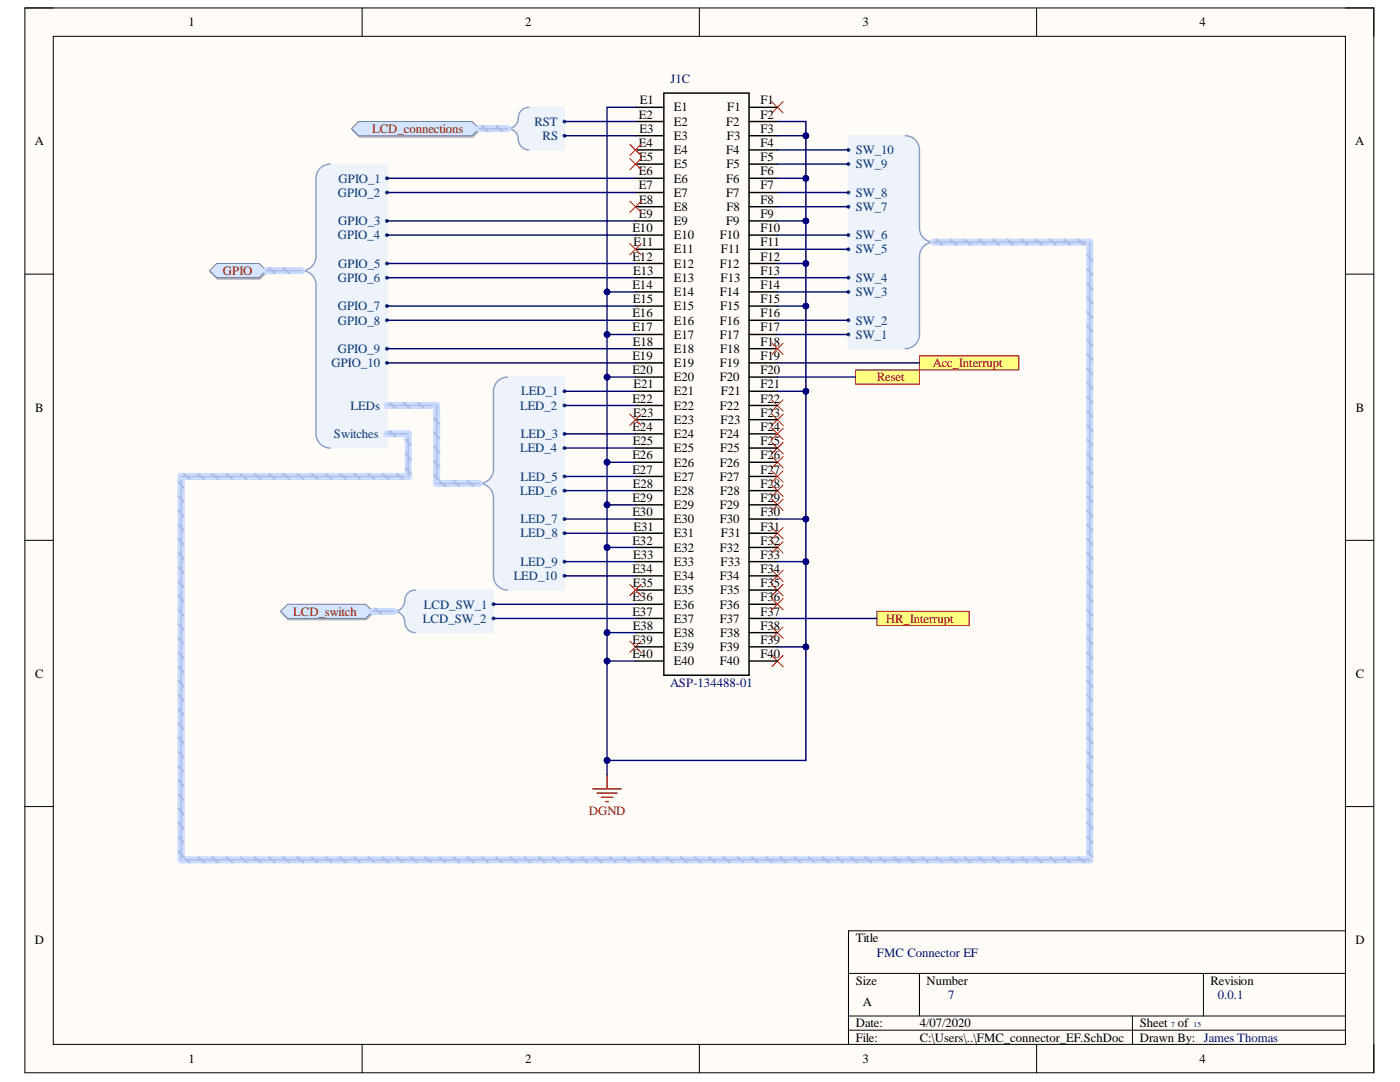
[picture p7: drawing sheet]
<svg xmlns="http://www.w3.org/2000/svg" width="279mm" height="216mm" viewBox="0 0 279 216" stroke-linecap="round" stroke-linejoin="round" font-family="sans-serif">
<path d="M5 1.6h269.2v212.5h-269.2z" fill-rule="evenodd" fill="#fffcf8"/>
<path d="M5 1.6h269.2v212.5h-269.2z" fill="none" stroke="#000" stroke-width=".2"/>
<path d="M10.6 7.3h257.9v201.1h-257.9z" fill-rule="evenodd" fill="#fffcf8"/>
<g fill="none" stroke="#000" stroke-width=".2">
<path d="M5 1.6h5.6M10.6 7.3h257.9v201.1h-257.9zM72.3 1.6v5.7M139.6 1.6v5.7M206.9 1.6v5.7M268.5 1.6h5.7v5.7M5 54.7h5.6M268.5 54.7h5.7M5 107.8h5.6M268.5 107.8h5.7M5 160.9h5.6M268.5 160.9h5.7"/>
<path d="M169.3 194.2h99.2M183.5 194.2v8.5M240.2 194.2v8.5M268.5 185.7h-99.2v22.7M72.3 208.4v5.7M139.6 208.4v5.7M169.3 202.7h99.2M169.3 205.6h99.2M206.9 208.4v5.7M226 202.7v5.7M274.2 208.4v5.7"/>
</g>
<path d="M118.3 157.4h5.7M119.2 158.2h3.9M120 159.1h2.3M120.9 159.9h.5M121.1 154.6v2.8" fill="none" stroke="#800000" stroke-width=".29"/>
<path d="M104.5 21.7l1.1-.3h7v8.5h-7a2.2 2.2 0 0 1-2.2-2.6l-.5-.9-1.1-.7 1.1-.7 .5-.9 .3-1.6z" fill-rule="evenodd" fill="#edf2fb"/>
<path d="M104.5 21.7l1.1-.3h7v8.5h-7a2.2 2.2 0 0 1-2.2-2.6l-.5-.9-1.1-.7 1.1-.7 .5-.9 .3-1.6z" fill="none" stroke="#edf2fb" stroke-width=".2"/>
<path d="M105.6 21.4a2.13 2.13 0 0 0-2.2 2.1 2.13 2.13 0 0 1-2.1 2.2 2.13 2.13 0 0 1 2.1 2.1 2.13 2.13 0 0 0 2.2 2.1" fill="none" stroke="#8f9ec9" stroke-width=".29"/>
<circle cx="112.7" cy="24.3" r=".28" fill="#003a70"/>
<circle cx="112.7" cy="24.3" r=".28" fill="none" stroke="#003a70" stroke-width=".2"/>
<circle cx="112.6" cy="27.1" r=".28" fill="#003a70"/>
<circle cx="112.6" cy="27.1" r=".28" fill="none" stroke="#003a70" stroke-width=".2"/>
<path d="M70.3 26l1.4-1.5h22.7l1.4 1.5-1.4 1.4h-22.7z" fill-rule="evenodd" fill="#bac0ca"/>
<path d="M70.3 26l1.4-1.5h22.7l1.4 1.5-1.4 1.4h-22.7z" fill="none" stroke="#a6acb6" stroke-width=".2"/>
<path d="M70.1 25.7l1.5-1.5h22.6l1.4 1.5-1.4 1.4h-22.6z" fill-rule="evenodd" fill="#d5e4ff"/>
<path d="M70.1 25.7l1.5-1.5h22.6l1.4 1.5-1.4 1.4h-22.6z" fill="none" stroke="#71809b" stroke-width=".2"/>
<path d="M63.4 34.2l1.1-1.1 1.4-.4h11.3v56.7h-11.3l-1.4-.3-1.1-1.1-.3-1.4v-30.5l-.7-1.2-1.5-.9 1.5-.9 .7-1.2v-16.3z" fill-rule="evenodd" fill="#edf2fb"/>
<path d="M63.4 34.2l1.1-1.1 1.4-.4h11.3v56.7h-11.3l-1.4-.3-1.1-1.1-.3-1.4v-30.5l-.7-1.2-1.5-.9 1.5-.9 .7-1.2v-16.3z" fill="none" stroke="#edf2fb" stroke-width=".2"/>
<path d="M65.9 32.7a2.83 2.83 0 0 0-2.8 2.9v15.6a2.83 2.83 0 0 1-2.9 2.8 2.83 2.83 0 0 1 2.9 2.8v29.8a2.83 2.83 0 0 0 2.8 2.8" fill="none" stroke="#8f9ec9" stroke-width=".29"/>
<circle cx="77.2" cy="35.6" r=".28" fill="#003a70"/>
<circle cx="77.2" cy="35.6" r=".28" fill="none" stroke="#003a70" stroke-width=".2"/>
<circle cx="77.2" cy="38.4" r=".28" fill="#003a70"/>
<circle cx="77.2" cy="38.4" r=".28" fill="none" stroke="#003a70" stroke-width=".2"/>
<circle cx="77.2" cy="44.1" r=".28" fill="#003a70"/>
<circle cx="77.2" cy="44.1" r=".28" fill="none" stroke="#003a70" stroke-width=".2"/>
<circle cx="77.2" cy="46.9" r=".28" fill="#003a70"/>
<circle cx="77.2" cy="46.9" r=".28" fill="none" stroke="#003a70" stroke-width=".2"/>
<circle cx="77.2" cy="52.6" r=".28" fill="#003a70"/>
<circle cx="77.2" cy="52.6" r=".28" fill="none" stroke="#003a70" stroke-width=".2"/>
<circle cx="77.2" cy="55.4" r=".28" fill="#003a70"/>
<circle cx="77.2" cy="55.4" r=".28" fill="none" stroke="#003a70" stroke-width=".2"/>
<circle cx="77.2" cy="61.1" r=".28" fill="#003a70"/>
<circle cx="77.2" cy="61.1" r=".28" fill="none" stroke="#003a70" stroke-width=".2"/>
<circle cx="77.2" cy="63.9" r=".28" fill="#003a70"/>
<circle cx="77.2" cy="63.9" r=".28" fill="none" stroke="#003a70" stroke-width=".2"/>
<circle cx="77.2" cy="69.6" r=".28" fill="#003a70"/>
<circle cx="77.2" cy="69.6" r=".28" fill="none" stroke="#003a70" stroke-width=".2"/>
<circle cx="77.2" cy="72.4" r=".28" fill="#003a70"/>
<circle cx="77.2" cy="72.4" r=".28" fill="none" stroke="#003a70" stroke-width=".2"/>
<circle cx="77.2" cy="80.9" r=".28" fill="#003a70"/>
<circle cx="77.2" cy="80.9" r=".28" fill="none" stroke="#003a70" stroke-width=".2"/>
<circle cx="77.2" cy="86.6" r=".28" fill="#003a70"/>
<circle cx="77.2" cy="86.6" r=".28" fill="none" stroke="#003a70" stroke-width=".2"/>
<path d="M41.9 54.3l1.5-1.4h8.5l1.4 1.4-1.4 1.4h-8.5z" fill-rule="evenodd" fill="#bac0ca"/>
<path d="M41.9 54.3l1.5-1.4h8.5l1.4 1.4-1.4 1.4h-8.5z" fill="none" stroke="#a6acb6" stroke-width=".2"/>
<path d="M41.8 54l1.4-1.4h8.5l1.4 1.4-1.4 1.4h-8.5z" fill-rule="evenodd" fill="#d5e4ff"/>
<path d="M41.8 54l1.4-1.4h8.5l1.4 1.4-1.4 1.4h-8.5z" fill="none" stroke="#71809b" stroke-width=".2"/>
<path d="M98.8 76.7l1.1-1.1 1.4-.4h11.3v42.5h-11.3l-1.4-.3-1.1-1.1-.3-1.4v-16.3l-.7-1.2-1.4-.9 1.4-1 .7-1.1v-16.3z" fill-rule="evenodd" fill="#edf2fb"/>
<path d="M98.8 76.7l1.1-1.1 1.4-.4h11.3v42.5h-11.3l-1.4-.3-1.1-1.1-.3-1.4v-16.3l-.7-1.2-1.4-.9 1.4-1 .7-1.1v-16.3z" fill="none" stroke="#edf2fb" stroke-width=".2"/>
<path d="M101.3 75.2a2.83 2.83 0 0 0-2.8 2.9v15.6a2.83 2.83 0 0 1-2.9 2.8 2.83 2.83 0 0 1 2.9 2.8v15.6a2.83 2.83 0 0 0 2.8 2.8" fill="none" stroke="#8f9ec9" stroke-width=".29"/>
<circle cx="112.6" cy="78.1" r=".28" fill="#003a70"/>
<circle cx="112.6" cy="78.1" r=".28" fill="none" stroke="#003a70" stroke-width=".2"/>
<circle cx="112.6" cy="80.9" r=".28" fill="#003a70"/>
<circle cx="112.6" cy="80.9" r=".28" fill="none" stroke="#003a70" stroke-width=".2"/>
<circle cx="112.6" cy="86.6" r=".28" fill="#003a70"/>
<circle cx="112.6" cy="86.6" r=".28" fill="none" stroke="#003a70" stroke-width=".2"/>
<circle cx="112.6" cy="89.4" r=".28" fill="#003a70"/>
<circle cx="112.6" cy="89.4" r=".28" fill="none" stroke="#003a70" stroke-width=".2"/>
<circle cx="112.6" cy="95.1" r=".28" fill="#003a70"/>
<circle cx="112.6" cy="95.1" r=".28" fill="none" stroke="#003a70" stroke-width=".2"/>
<circle cx="112.6" cy="97.9" r=".28" fill="#003a70"/>
<circle cx="112.6" cy="97.9" r=".28" fill="none" stroke="#003a70" stroke-width=".2"/>
<circle cx="112.6" cy="103.6" r=".28" fill="#003a70"/>
<circle cx="112.6" cy="103.6" r=".28" fill="none" stroke="#003a70" stroke-width=".2"/>
<circle cx="112.6" cy="106.4" r=".28" fill="#003a70"/>
<circle cx="112.6" cy="106.4" r=".28" fill="none" stroke="#003a70" stroke-width=".2"/>
<circle cx="112.6" cy="112.1" r=".28" fill="#003a70"/>
<circle cx="112.6" cy="112.1" r=".28" fill="none" stroke="#003a70" stroke-width=".2"/>
<circle cx="112.6" cy="114.9" r=".28" fill="#003a70"/>
<circle cx="112.6" cy="114.9" r=".28" fill="none" stroke="#003a70" stroke-width=".2"/>
<path d="M169.3 27.1h11.4l1.4 .3 1 1.1 .4 1.4v16.3l.7 1.2 1.4 .9-1.4 1-.7 1.2v16.2l-.4 1.5-1 1-1.4 .4h-11.4z" fill-rule="evenodd" fill="#edf2fb"/>
<path d="M169.3 27.1h11.4l1.4 .3 1 1.1 .4 1.4v16.3l.7 1.2 1.4 .9-1.4 1-.7 1.2v16.2l-.4 1.5-1 1-1.4 .4h-11.4z" fill="none" stroke="#edf2fb" stroke-width=".2"/>
<path d="M180.7 27.1a2.83 2.83 0 0 1 2.8 2.8v15.6a2.83 2.83 0 0 0 2.8 2.8 2.83 2.83 0 0 0-2.8 2.9v15.5a2.83 2.83 0 0 1-2.8 2.9" fill="none" stroke="#8f9ec9" stroke-width=".29"/>
<circle cx="169.3" cy="29.9" r=".28" fill="#003a70"/>
<circle cx="169.3" cy="29.9" r=".28" fill="none" stroke="#003a70" stroke-width=".2"/>
<circle cx="169.3" cy="32.7" r=".28" fill="#003a70"/>
<circle cx="169.3" cy="32.7" r=".28" fill="none" stroke="#003a70" stroke-width=".2"/>
<circle cx="169.3" cy="38.4" r=".28" fill="#003a70"/>
<circle cx="169.3" cy="38.4" r=".28" fill="none" stroke="#003a70" stroke-width=".2"/>
<circle cx="169.3" cy="41.2" r=".28" fill="#003a70"/>
<circle cx="169.3" cy="41.2" r=".28" fill="none" stroke="#003a70" stroke-width=".2"/>
<circle cx="169.3" cy="46.9" r=".28" fill="#003a70"/>
<circle cx="169.3" cy="46.9" r=".28" fill="none" stroke="#003a70" stroke-width=".2"/>
<circle cx="169.3" cy="49.7" r=".28" fill="#003a70"/>
<circle cx="169.3" cy="49.7" r=".28" fill="none" stroke="#003a70" stroke-width=".2"/>
<circle cx="169.3" cy="55.4" r=".28" fill="#003a70"/>
<circle cx="169.3" cy="55.4" r=".28" fill="none" stroke="#003a70" stroke-width=".2"/>
<circle cx="169.3" cy="58.2" r=".28" fill="#003a70"/>
<circle cx="169.3" cy="58.2" r=".28" fill="none" stroke="#003a70" stroke-width=".2"/>
<circle cx="169.3" cy="63.9" r=".28" fill="#003a70"/>
<circle cx="169.3" cy="63.9" r=".28" fill="none" stroke="#003a70" stroke-width=".2"/>
<circle cx="169.3" cy="66.7" r=".28" fill="#003a70"/>
<circle cx="169.3" cy="66.7" r=".28" fill="none" stroke="#003a70" stroke-width=".2"/>
<path d="M81 118.8l.8-.8 1.1-.3h15.6v8.5h-15.6a2.19 2.19 0 0 1-2.1-2.6l-.6-.9-1-.7 1-.7 .6-.9z" fill-rule="evenodd" fill="#edf2fb"/>
<path d="M81 118.8l.8-.8 1.1-.3h15.6v8.5h-15.6a2.19 2.19 0 0 1-2.1-2.6l-.6-.9-1-.7 1-.7 .6-.9z" fill="none" stroke="#edf2fb" stroke-width=".2"/>
<path d="M82.9 117.7a2.12 2.12 0 0 0-2.1 2.2 2.13 2.13 0 0 1-2.2 2.1 2.13 2.13 0 0 1 2.2 2.1 2.13 2.13 0 0 0 2.1 2.1" fill="none" stroke="#8f9ec9" stroke-width=".29"/>
<circle cx="98.5" cy="120.6" r=".28" fill="#003a70"/>
<circle cx="98.5" cy="120.6" r=".28" fill="none" stroke="#003a70" stroke-width=".2"/>
<circle cx="98.5" cy="123.4" r=".28" fill="#003a70"/>
<circle cx="98.5" cy="123.4" r=".28" fill="none" stroke="#003a70" stroke-width=".2"/>
<path d="M56.1 122.3l1.4-1.4h15.6l1.4 1.4-1.4 1.4h-15.6z" fill-rule="evenodd" fill="#bac0ca"/>
<path d="M56.1 122.3l1.4-1.4h15.6l1.4 1.4-1.4 1.4h-15.6z" fill="none" stroke="#a6acb6" stroke-width=".2"/>
<path d="M56 122l1.4-1.4h15.6l1.4 1.4-1.4 1.4h-15.6z" fill-rule="evenodd" fill="#d5e4ff"/>
<path d="M56 122l1.4-1.4h15.6l1.4 1.4-1.4 1.4h-15.6z" fill="none" stroke="#71809b" stroke-width=".2"/>
<path d="M183.5 71h19.8v2.8h-19.8z" fill-rule="evenodd" fill="#ffff80"/>
<path d="M183.5 71h19.8v2.8h-19.8z" fill="none" stroke="#800000" stroke-width=".2"/>
<g fill="none" stroke="#f00" stroke-width=".2">
<path d="M154 20.3l2.3 2.2M156.3 20.3l-2.3 2.2M154 79.8l2.3 2.2M156.3 79.8l-2.3 2.2M154 82.6l2.3 2.3M154 88.3l2.3 2.2M154 91.1l2.3 2.3M154 96.8l2.3 2.2M154 99.6l2.3 2.3M156.3 99.6l-2.3 2.3M156.3 82.6l-2.3 2.3M156.3 88.3l-2.3 2.2"/>
<path d="M156.3 91.1l-2.3 2.3M156.3 96.8l-2.3 2.2M154 105.3l2.3 2.2M154 108.1l2.3 2.3M154 113.8l2.3 2.2M154 116.6l2.3 2.3M156.3 105.3l-2.3 2.2M156.3 108.1l-2.3 2.3M156.3 113.8l-2.3 2.2M156.3 116.6l-2.3 2.3M125.7 127.9l2.3 2.3M128 127.9l-2.3 2.3"/>
<path d="M154 125.1l2.3 2.3M154 130.8l2.3 2.2M156.3 125.1l-2.3 2.3M156.3 130.8l-2.3 2.2"/>
</g>
<path d="M170.7 73.8h12.8v2.9h-12.8z" fill-rule="evenodd" fill="#ffff80"/>
<path d="M170.7 73.8h12.8v2.9h-12.8z" fill="none" stroke="#800000" stroke-width=".2"/>
<path d="M95.6 25.7h5.7" fill="none" stroke="#cbdaff" stroke-width="1.4"/>
<path d="M96.2 25.2l1.1 1M99 25.2l1.2 1" fill="none" stroke="#adbce7" stroke-width=".42"/>
<path d="M95.6 25.7h5.7" fill="none" stroke="#adbce7" stroke-width=".29"/>
<g fill="none" stroke="#000" stroke-width=".29">
<path d="M132.5 18.6h17v116.1h-17zM126.8 38.4h5.7M126.8 35.6h5.7M126.8 32.7h5.7M126.8 29.9h5.7M126.8 27.1h5.7M126.8 24.2h5.7M126.8 21.4h5.7M149.5 38.4h5.7M149.5 35.6h5.7M149.5 32.7h5.7M149.5 29.9h5.7"/>
<path d="M149.5 27.1h5.7M149.5 24.2h5.7M149.5 21.4h5.7M126.8 58.2h5.7M126.8 55.4h5.7M126.8 52.6h5.7M126.8 49.7h5.7M126.8 46.9h5.7M126.8 44.1h5.7M126.8 41.2h5.7M149.5 58.2h5.7M149.5 55.4h5.7"/>
<path d="M149.5 52.6h5.7M149.5 49.7h5.7M149.5 46.9h5.7M149.5 44.1h5.7M149.5 41.2h5.7M126.8 78.1h5.7M126.8 75.2h5.7M126.8 72.4h5.7M126.8 69.6h5.7M126.8 66.7h5.7M126.8 63.9h5.7M126.8 61.1h5.7"/>
<path d="M149.5 78.1h5.7M149.5 75.2h5.7M149.5 72.4h5.7M149.5 69.6h5.7M149.5 66.7h5.7M149.5 63.9h5.7M149.5 61.1h5.7M126.8 97.9h5.7M126.8 95.1h5.7M126.8 92.2h5.7M126.8 89.4h5.7M126.8 86.6h5.7"/>
<path d="M126.8 83.7h5.7M126.8 80.9h5.7M149.5 97.9h5.7M149.5 95.1h5.7M149.5 92.2h5.7M149.5 89.4h5.7M149.5 86.6h5.7M149.5 83.7h5.7M149.5 80.9h5.7M126.8 117.7h5.7M126.8 114.9h5.7M126.8 112.1h5.7"/>
<path d="M126.8 109.2h5.7M126.8 106.4h5.7M126.8 103.6h5.7M126.8 100.7h5.7M149.5 117.7h5.7M149.5 114.9h5.7M149.5 112.1h5.7M149.5 109.2h5.7M149.5 106.4h5.7M149.5 103.6h5.7M149.5 100.7h5.7M126.8 131.9h5.7"/>
<path d="M126.8 129.1h5.7M126.8 126.2h5.7M126.8 123.4h5.7M126.8 120.6h5.7M149.5 131.9h5.7M149.5 129.1h5.7M149.5 126.2h5.7M149.5 123.4h5.7M149.5 120.6h5.7"/>
</g>
<path d="M175 122h18.4v2.8h-18.4z" fill-rule="evenodd" fill="#ffff80"/>
<path d="M175 122h18.4v2.8h-18.4z" fill="none" stroke="#800000" stroke-width=".2"/>
<g fill="none" stroke="#000080" stroke-width=".29">
<path d="M77.2 38.4h49.6M77.2 35.6h49.6M112.6 27.1h14.2M112.6 24.2h14.2M155.2 24.2h5.6v127.5h-39.7M77.2 55.4h49.6M77.2 52.6h49.6M77.2 46.9h49.6M77.2 44.1h49.6M77.2 72.4h49.6M77.2 69.6h49.6M77.2 63.9h49.6"/>
<path d="M77.2 61.1h49.6M112.6 78.1h14.2M112.6 97.9h14.2M112.6 95.1h14.2M112.6 89.4h14.2M112.6 86.6h14.2M112.6 80.9h14.2M112.6 114.9h14.2M112.6 112.1h14.2M112.6 106.4h14.2M112.6 103.6h14.2M98.5 123.4h28.3"/>
<path d="M98.5 120.6h28.3M155.2 123.4h19.8"/>
</g>
<circle cx="160.8" cy="27.1" r=".57" fill="#000080"/>
<circle cx="160.8" cy="27.1" r=".57" fill="none" stroke="#000080" stroke-width=".2"/>
<circle cx="160.8" cy="35.6" r=".57" fill="#000080"/>
<circle cx="160.8" cy="35.6" r=".57" fill="none" stroke="#000080" stroke-width=".2"/>
<circle cx="160.8" cy="44.1" r=".57" fill="#000080"/>
<circle cx="160.8" cy="44.1" r=".57" fill="none" stroke="#000080" stroke-width=".2"/>
<circle cx="160.8" cy="52.6" r=".57" fill="#000080"/>
<circle cx="160.8" cy="52.6" r=".57" fill="none" stroke="#000080" stroke-width=".2"/>
<circle cx="160.8" cy="61.1" r=".57" fill="#000080"/>
<circle cx="160.8" cy="61.1" r=".57" fill="none" stroke="#000080" stroke-width=".2"/>
<circle cx="160.8" cy="78.1" r=".57" fill="#000080"/>
<circle cx="160.8" cy="78.1" r=".57" fill="none" stroke="#000080" stroke-width=".2"/>
<circle cx="160.8" cy="103.6" r=".57" fill="#000080"/>
<circle cx="160.8" cy="103.6" r=".57" fill="none" stroke="#000080" stroke-width=".2"/>
<circle cx="160.8" cy="112.1" r=".57" fill="#000080"/>
<circle cx="160.8" cy="112.1" r=".57" fill="none" stroke="#000080" stroke-width=".2"/>
<circle cx="160.8" cy="129.1" r=".57" fill="#000080"/>
<circle cx="160.8" cy="129.1" r=".57" fill="none" stroke="#000080" stroke-width=".2"/>
<circle cx="121.2" cy="151.7" r=".57" fill="#000080"/>
<circle cx="121.2" cy="151.7" r=".57" fill="none" stroke="#000080" stroke-width=".2"/>
<path d="M121.1 131.9h5.7" fill="none" stroke="#000080" stroke-width=".29"/>
<circle cx="121.2" cy="131.9" r=".57" fill="#000080"/>
<circle cx="121.2" cy="131.9" r=".57" fill="none" stroke="#000080" stroke-width=".2"/>
<path d="M121.1 126.2h5.7" fill="none" stroke="#000080" stroke-width=".29"/>
<circle cx="121.2" cy="126.2" r=".57" fill="#000080"/>
<circle cx="121.2" cy="126.2" r=".57" fill="none" stroke="#000080" stroke-width=".2"/>
<path d="M121.1 109.2h5.7" fill="none" stroke="#000080" stroke-width=".29"/>
<circle cx="121.2" cy="109.2" r=".57" fill="#000080"/>
<circle cx="121.2" cy="109.2" r=".57" fill="none" stroke="#000080" stroke-width=".2"/>
<path d="M121.1 100.7h5.7" fill="none" stroke="#000080" stroke-width=".29"/>
<circle cx="121.2" cy="100.7" r=".57" fill="#000080"/>
<circle cx="121.2" cy="100.7" r=".57" fill="none" stroke="#000080" stroke-width=".2"/>
<path d="M121.1 92.2h5.7" fill="none" stroke="#000080" stroke-width=".29"/>
<circle cx="121.2" cy="92.2" r=".57" fill="#000080"/>
<circle cx="121.2" cy="92.2" r=".57" fill="none" stroke="#000080" stroke-width=".2"/>
<path d="M121.1 75.2h5.7" fill="none" stroke="#000080" stroke-width=".29"/>
<circle cx="121.2" cy="75.2" r=".57" fill="#000080"/>
<circle cx="121.2" cy="75.2" r=".57" fill="none" stroke="#000080" stroke-width=".2"/>
<path d="M121.1 66.7h5.7" fill="none" stroke="#000080" stroke-width=".29"/>
<circle cx="121.1" cy="66.7" r=".57" fill="#000080"/>
<circle cx="121.1" cy="66.7" r=".57" fill="none" stroke="#000080" stroke-width=".2"/>
<path d="M121.1 58.2h5.7" fill="none" stroke="#000080" stroke-width=".29"/>
<circle cx="121.1" cy="58.2" r=".57" fill="#000080"/>
<circle cx="121.1" cy="58.2" r=".57" fill="none" stroke="#000080" stroke-width=".2"/>
<path d="M126.8 21.4h-5.7v133.2" fill="none" stroke="#000080" stroke-width=".29"/>
<circle cx="121.2" cy="151.7" r=".57" fill="#000080"/>
<circle cx="121.2" cy="151.7" r=".57" fill="none" stroke="#000080" stroke-width=".2"/>
<circle cx="121.2" cy="131.9" r=".57" fill="#000080"/>
<circle cx="121.2" cy="131.9" r=".57" fill="none" stroke="#000080" stroke-width=".2"/>
<circle cx="121.2" cy="126.2" r=".57" fill="#000080"/>
<circle cx="121.2" cy="126.2" r=".57" fill="none" stroke="#000080" stroke-width=".2"/>
<circle cx="121.2" cy="109.2" r=".57" fill="#000080"/>
<circle cx="121.2" cy="109.2" r=".57" fill="none" stroke="#000080" stroke-width=".2"/>
<circle cx="121.2" cy="100.7" r=".57" fill="#000080"/>
<circle cx="121.2" cy="100.7" r=".57" fill="none" stroke="#000080" stroke-width=".2"/>
<circle cx="121.2" cy="92.2" r=".57" fill="#000080"/>
<circle cx="121.2" cy="92.2" r=".57" fill="none" stroke="#000080" stroke-width=".2"/>
<circle cx="121.2" cy="75.2" r=".57" fill="#000080"/>
<circle cx="121.2" cy="75.2" r=".57" fill="none" stroke="#000080" stroke-width=".2"/>
<circle cx="121.1" cy="66.7" r=".57" fill="#000080"/>
<circle cx="121.1" cy="66.7" r=".57" fill="none" stroke="#000080" stroke-width=".2"/>
<circle cx="121.1" cy="58.2" r=".57" fill="#000080"/>
<circle cx="121.1" cy="58.2" r=".57" fill="none" stroke="#000080" stroke-width=".2"/>
<path d="M155.2 129.1h5.6" fill="none" stroke="#000080" stroke-width=".29"/>
<circle cx="160.8" cy="129.1" r=".57" fill="#000080"/>
<circle cx="160.8" cy="129.1" r=".57" fill="none" stroke="#000080" stroke-width=".2"/>
<path d="M155.2 112.1h5.6" fill="none" stroke="#000080" stroke-width=".29"/>
<circle cx="160.8" cy="112.1" r=".57" fill="#000080"/>
<circle cx="160.8" cy="112.1" r=".57" fill="none" stroke="#000080" stroke-width=".2"/>
<path d="M155.2 103.6h5.6" fill="none" stroke="#000080" stroke-width=".29"/>
<circle cx="160.8" cy="103.6" r=".57" fill="#000080"/>
<circle cx="160.8" cy="103.6" r=".57" fill="none" stroke="#000080" stroke-width=".2"/>
<path d="M155.2 78.1h5.6" fill="none" stroke="#000080" stroke-width=".29"/>
<circle cx="160.8" cy="78.1" r=".57" fill="#000080"/>
<circle cx="160.8" cy="78.1" r=".57" fill="none" stroke="#000080" stroke-width=".2"/>
<path d="M155.2 75.2h15.5M155.2 66.7h14.1M155.2 63.9h14.1M155.2 61.1h5.6M155.2 72.4h28.3" fill="none" stroke="#000080" stroke-width=".29"/>
<circle cx="160.8" cy="61.1" r=".57" fill="#000080"/>
<circle cx="160.8" cy="61.1" r=".57" fill="none" stroke="#000080" stroke-width=".2"/>
<path d="M155.2 58.2h14.1M155.2 55.4h14.1M155.2 52.6h5.6" fill="none" stroke="#000080" stroke-width=".29"/>
<circle cx="160.8" cy="52.6" r=".57" fill="#000080"/>
<circle cx="160.8" cy="52.6" r=".57" fill="none" stroke="#000080" stroke-width=".2"/>
<path d="M155.2 49.7h14.1M155.2 46.9h14.1M155.2 44.1h5.6" fill="none" stroke="#000080" stroke-width=".29"/>
<circle cx="160.8" cy="44.1" r=".57" fill="#000080"/>
<circle cx="160.8" cy="44.1" r=".57" fill="none" stroke="#000080" stroke-width=".2"/>
<path d="M155.2 38.4h14.1M155.2 35.6h5.6M155.2 41.2h14.1" fill="none" stroke="#000080" stroke-width=".29"/>
<circle cx="160.8" cy="35.6" r=".57" fill="#000080"/>
<circle cx="160.8" cy="35.6" r=".57" fill="none" stroke="#000080" stroke-width=".2"/>
<path d="M155.2 32.7h14.1M155.2 29.9h14.1M155.2 27.1h5.6" fill="none" stroke="#000080" stroke-width=".29"/>
<circle cx="160.8" cy="27.1" r=".57" fill="#000080"/>
<circle cx="160.8" cy="27.1" r=".57" fill="none" stroke="#000080" stroke-width=".2"/>
<path d="M53.1 54h7.1M186.3 48.3h31.2v123.3h-181.4v-76.5h45.4v-8.5h-4.3M77.2 80.9h9.9v15.6h8.5M74.4 122h4.2" fill="none" stroke="#cbdaff" stroke-width="1.4"/>
<g fill="none" stroke="#adbce7" stroke-width=".42">
<path d="M53.7 53.5l1.1 1M56.5 53.5l1.2 1M186.9 47.8l1.1 1M189.7 47.8l1.2 1M192.6 47.8l1.1 1M195.4 47.8l1.1 1M198.2 47.8l1.2 1M201.1 47.8l1.1 1M203.9 47.8l1.1 1M206.7 47.8l1.2 1M209.6 47.8l1.1 1M212.4 47.8l1.1 1"/>
<path d="M215.2 47.8l1.2 1M217 59.4l1 1.1M217 56.6l1 1.1M217 53.7l1 1.1M217 50.9l1 1.1M217 79.2l1 1.1M217 76.4l1 1.1M217 73.5l1 1.2M217 70.7l1 1.1M217 67.9l1 1.1M217 65.1l1 1.1M217 62.2l1 1.1"/>
<path d="M35.6 99l1 1.2M35.6 96.2l1 1.1M36.7 94.6l1.1 1M39.5 94.6l1.2 1M42.4 94.6l1.1 1M45.2 94.6l1.1 1M48 94.6l1.2 1M50.9 94.6l1.1 1M53.7 94.6l1.1 1M56.5 94.6l1.2 1M59.4 94.6l1.1 1M62.2 94.6l1.1 1"/>
<path d="M65 94.6l1.2 1M67.9 94.6l1.1 1M70.7 94.6l1.1 1M73.5 94.6l1.2 1M76.4 94.6l1.1 1M77.8 86.1l1.1 1M77.8 80.4l1.1 1M79.2 94.6l1.1 1M80.6 80.4l1.2 1M81 93.4l1 1.1M81 90.5l1 1.2M81 87.7l1 1.1"/>
<path d="M83.5 80.4l1.1 1M86.6 94.8l1 1.1M86.6 92l1 1.1M86.6 89.1l1 1.2M86.6 86.3l1 1.1M86.6 83.5l1 1.1M87.7 96l1.1 1M90.5 96l1.2 1M93.4 96l1.1 1M217 99l1 1.2M217 96.2l1 1.1M217 93.4l1 1.1"/>
<path d="M217 90.5l1 1.2M217 87.7l1 1.1M217 84.9l1 1.1M217 82l1 1.2M35.6 118.9l1 1.1M35.6 116l1 1.2M35.6 113.2l1 1.1M35.6 110.4l1 1.1M35.6 107.5l1 1.2M35.6 104.7l1 1.1M35.6 101.9l1 1.1M217 118.9l1 1.1"/>
<path d="M217 116l1 1.2M217 113.2l1 1.1M217 110.4l1 1.1M217 107.5l1 1.2M217 104.7l1 1.1M217 101.9l1 1.1M35.6 138.7l1 1.1M35.6 135.9l1 1.1M35.6 133l1 1.2M35.6 130.2l1 1.1M35.6 127.4l1 1.1M35.6 124.5l1 1.2"/>
<path d="M35.6 121.7l1 1.1M75 121.5l1.1 1M217 138.7l1 1.1M217 135.9l1 1.1M217 133l1 1.2M217 130.2l1 1.1M217 127.4l1 1.1M217 124.5l1 1.2M217 121.7l1 1.1M35.6 158.5l1 1.2M35.6 155.7l1 1.1M35.6 152.9l1 1.1"/>
<path d="M35.6 150l1 1.2M35.6 147.2l1 1.1M35.6 144.4l1 1.1M35.6 141.5l1 1.2M217 158.5l1 1.2M217 155.7l1 1.1M217 152.9l1 1.1M217 150l1 1.2M217 147.2l1 1.1M217 144.4l1 1.1M217 141.5l1 1.2M35.6 169.9l1 1.1"/>
<path d="M35.6 167l1 1.2M35.6 164.2l1 1.1M35.6 161.4l1 1.1M36.7 171.1l1.1 1M39.5 171.1l1.2 1M42.4 171.1l1.1 1M45.2 171.1l1.1 1M48 171.1l1.2 1M50.9 171.1l1.1 1M53.7 171.1l1.1 1M56.5 171.1l1.2 1M59.4 171.1l1.1 1"/>
<path d="M62.2 171.1l1.1 1M65 171.1l1.2 1M67.9 171.1l1.1 1M70.7 171.1l1.1 1M73.5 171.1l1.2 1M76.4 171.1l1.1 1M79.2 171.1l1.1 1M82 171.1l1.2 1M84.9 171.1l1.1 1M87.7 171.1l1.1 1M90.5 171.1l1.2 1M93.4 171.1l1.1 1"/>
<path d="M96.2 171.1l1.1 1M99 171.1l1.2 1M101.9 171.1l1.1 1M104.7 171.1l1.1 1M107.6 171.1l1.1 1M110.4 171.1l1.1 1M113.2 171.1l1.1 1M116.1 171.1l1.1 1M118.9 171.1l1.1 1M121.7 171.1l1.2 1M124.6 171.1l1.1 1M127.4 171.1l1.1 1"/>
<path d="M130.2 171.1l1.2 1M133.1 171.1l1.1 1M135.9 171.1l1.1 1M138.7 171.1l1.2 1M141.6 171.1l1.1 1M144.4 171.1l1.1 1M147.2 171.1l1.2 1M150.1 171.1l1.1 1M152.9 171.1l1.1 1M155.7 171.1l1.2 1M158.6 171.1l1.1 1M161.4 171.1l1.1 1"/>
<path d="M164.2 171.1l1.2 1M167.1 171.1l1.1 1M169.9 171.1l1.1 1M172.7 171.1l1.2 1M175.6 171.1l1.1 1M178.4 171.1l1.1 1M181.2 171.1l1.2 1M184.1 171.1l1.1 1M186.9 171.1l1.1 1M189.7 171.1l1.2 1M192.6 171.1l1.1 1M195.4 171.1l1.1 1"/>
<path d="M198.2 171.1l1.2 1M201.1 171.1l1.1 1M203.9 171.1l1.1 1M206.7 171.1l1.2 1M209.6 171.1l1.1 1M212.4 171.1l1.1 1M215.2 171.1l1.2 1M217 169.9l1 1.1M217 167l1 1.2M217 164.2l1 1.1M217 161.4l1 1.1"/>
</g>
<path d="M53.1 54h7.1M186.3 48.3h31.2v123.3h-181.4v-76.5h45.4v-8.5h-4.3M77.2 80.9h9.9v15.6h8.5M74.4 122h4.2" fill="none" stroke="#adbce7" stroke-width=".29"/>
<g fill="none" stroke="#f00" stroke-width=".2">
<path d="M125.7 31.6l2.3 2.3M125.7 28.8l2.3 2.3M128 31.6l-2.3 2.3M128 28.8l-2.3 2.3M125.7 40.1l2.3 2.3M125.7 48.6l2.3 2.3M128 40.1l-2.3 2.3M128 48.6l-2.3 2.3M154 68.4l2.3 2.3M156.3 68.4l-2.3 2.3M125.7 82.6l2.3 2.3M128 82.6l-2.3 2.3"/>
<path d="M154 85.4l2.3 2.3M154 93.9l2.3 2.3M156.3 85.4l-2.3 2.3M156.3 93.9l-2.3 2.3M125.7 116.6l2.3 2.3M128 116.6l-2.3 2.3M154 119.4l2.3 2.3M156.3 119.4l-2.3 2.3"/>
</g>
<g font-size="2.5">
<text x="37.6" y="5.2">1</text>
<text x="104.8" y="5.2">2</text>
<text x="172.1" y="5.2">3</text>
<text x="239.4" y="5.2">4</text>
<text x="127.5" y="23.7">E2</text>
<text x="127.7" y="20.8">E1</text>
<text x="134.5" y="22.2">E1</text>
<text x="145.1" y="22.2">F1</text>
<text x="151.7" y="23.7">F2</text>
<text x="151.7" y="20.8">F1</text>
<text x="6.9" y="29">A</text>
<text x="127.5" y="29.3">E4</text>
<text x="127.6" y="26.5">E3</text>
<text x="134.5" y="27.9">E3</text>
<text x="134.5" y="25.1">E2</text>
<text x="144.9" y="25.1">F2</text>
<text x="145.1" y="27.9">F3</text>
<text x="151.7" y="29.3">F4</text>
<text x="151.7" y="26.5">F3</text>
<text x="270.4" y="29">A</text>
<text x="127.5" y="35">E6</text>
<text x="127.6" y="32.1">E5</text>
<text x="134.5" y="33.6">E5</text>
<text x="134.5" y="30.8">E4</text>
<text x="144.9" y="30.8">F4</text>
<text x="145" y="33.6">F5</text>
<text x="151.7" y="35">F6</text>
<text x="151.7" y="32.1">F5</text>
<text x="127.5" y="37.8">E7</text>
<text x="127.6" y="40.7">E8</text>
<text x="134.5" y="39.2">E7</text>
<text x="134.5" y="36.4">E6</text>
<text x="144.9" y="39.2">F7</text>
<text x="144.9" y="36.4">F6</text>
<text x="151.7" y="40.7">F8</text>
<text x="151.7" y="37.8">F7</text>
<text x="126.2" y="46.3">E10</text>
<text x="127.5" y="43.5">E9</text>
<text x="134.5" y="47.8">E10</text>
<text x="134.5" y="44.9">E9</text>
<text x="134.5" y="42.1">E8</text>
<text x="143.6" y="47.8">F10</text>
<text x="144.9" y="44.9">F9</text>
<text x="145" y="42.1">F8</text>
<text x="151.7" y="46.3">F10</text>
<text x="151.7" y="43.5">F9</text>
<text x="126.2" y="52">E12</text>
<text x="126.5" y="49.1">E11</text>
<text x="134.5" y="53.4">E12</text>
<text x="134.5" y="50.6">E11</text>
<text x="143.6" y="53.4">F12</text>
<text x="143.9" y="50.6">F11</text>
<text x="151.7" y="52">F12</text>
<text x="151.7" y="49.1">F11</text>
<text x="126.2" y="57.7">E14</text>
<text x="126.4" y="54.8">E13</text>
<text x="134.5" y="59.1">E14</text>
<text x="134.5" y="56.2">E13</text>
<text x="143.6" y="59.1">F14</text>
<text x="143.8" y="56.2">F13</text>
<text x="151.7" y="57.7">F14</text>
<text x="151.7" y="54.8">F13</text>
<text x="126.2" y="63.3">E16</text>
<text x="126.3" y="60.5">E15</text>
<text x="134.5" y="64.8">E16</text>
<text x="134.5" y="61.9">E15</text>
<text x="143.6" y="64.8">F16</text>
<text x="143.7" y="61.9">F15</text>
<text x="151.7" y="63.3">F16</text>
<text x="151.7" y="60.5">F15</text>
<text x="126.2" y="71.8">E19</text>
<text x="126.2" y="66.1">E17</text>
<text x="126.3" y="69">E18</text>
<text x="134.5" y="70.4">E18</text>
<text x="134.5" y="67.6">E17</text>
<text x="143.6" y="67.6">F17</text>
<text x="143.7" y="70.4">F18</text>
<text x="151.7" y="71.8">F19</text>
<text x="151.7" y="69">F18</text>
<text x="151.7" y="66.1">F17</text>
<text x="126.2" y="74.7">E20</text>
<text x="126.5" y="77.5">E21</text>
<text x="134.5" y="76.1">E20</text>
<text x="134.5" y="73.2">E19</text>
<text x="143.6" y="76.1">F20</text>
<text x="143.6" y="73.2">F19</text>
<text x="151.7" y="77.5">F21</text>
<text x="151.7" y="74.7">F20</text>
<text x="7" y="82.1">B</text>
<text x="126.2" y="80.3">E22</text>
<text x="126.4" y="83.1">E23</text>
<text x="134.5" y="81.8">E22</text>
<text x="134.5" y="78.9">E21</text>
<text x="143.6" y="81.8">F22</text>
<text x="143.9" y="78.9">F21</text>
<text x="151.7" y="83.1">F23</text>
<text x="151.7" y="80.3">F22</text>
<text x="270.6" y="82.1">B</text>
<text x="126.2" y="86">E24</text>
<text x="126.3" y="88.8">E25</text>
<text x="134.5" y="87.4">E24</text>
<text x="134.5" y="84.6">E23</text>
<text x="143.6" y="87.4">F24</text>
<text x="143.8" y="84.6">F23</text>
<text x="151.7" y="88.8">F25</text>
<text x="151.7" y="86">F24</text>
<text x="126.2" y="94.5">E27</text>
<text x="126.2" y="91.7">E26</text>
<text x="134.5" y="95.9">E27</text>
<text x="134.5" y="93.1">E26</text>
<text x="134.5" y="90.2">E25</text>
<text x="143.6" y="95.9">F27</text>
<text x="143.6" y="93.1">F26</text>
<text x="143.7" y="90.2">F25</text>
<text x="151.7" y="94.5">F27</text>
<text x="151.7" y="91.7">F26</text>
<text x="126.2" y="100.2">E29</text>
<text x="126.3" y="97.3">E28</text>
<text x="134.5" y="101.6">E29</text>
<text x="134.5" y="98.8">E28</text>
<text x="143.6" y="101.6">F29</text>
<text x="143.7" y="98.8">F28</text>
<text x="151.7" y="100.2">F29</text>
<text x="151.7" y="97.3">F28</text>
<text x="126.2" y="103">E30</text>
<text x="126.5" y="105.9">E31</text>
<text x="134.5" y="107.2">E31</text>
<text x="134.5" y="104.4">E30</text>
<text x="143.6" y="104.4">F30</text>
<text x="143.9" y="107.2">F31</text>
<text x="151.7" y="105.9">F31</text>
<text x="151.7" y="103">F30</text>
<text x="126.2" y="108.7">E32</text>
<text x="126.4" y="111.5">E33</text>
<text x="134.5" y="112.9">E33</text>
<text x="134.5" y="110.1">E32</text>
<text x="143.6" y="110.1">F32</text>
<text x="143.8" y="112.9">F33</text>
<text x="151.7" y="111.5">F33</text>
<text x="151.7" y="108.7">F32</text>
<text x="126.2" y="120">E36</text>
<text x="126.2" y="114.3">E34</text>
<text x="126.3" y="117.2">E35</text>
<text x="134.5" y="118.6">E35</text>
<text x="134.5" y="115.8">E34</text>
<text x="143.6" y="115.8">F34</text>
<text x="143.7" y="118.6">F35</text>
<text x="151.7" y="120">F36</text>
<text x="151.7" y="117.2">F35</text>
<text x="151.7" y="114.3">F34</text>
<text x="126.2" y="122.9">E37</text>
<text x="126.3" y="125.7">E38</text>
<text x="134.5" y="124.2">E37</text>
<text x="134.5" y="121.4">E36</text>
<text x="143.6" y="124.2">F37</text>
<text x="143.6" y="121.4">F36</text>
<text x="151.7" y="125.7">F38</text>
<text x="151.7" y="122.9">F37</text>
<text x="126.2" y="131.3">E40</text>
<text x="126.2" y="128.5">E39</text>
<text x="134.5" y="129.9">E39</text>
<text x="134.5" y="127.1">E38</text>
<text x="143.6" y="129.9">F39</text>
<text x="143.7" y="127.1">F38</text>
<text x="151.7" y="131.3">F40</text>
<text x="151.7" y="128.5">F39</text>
<text x="7" y="135.2">C</text>
<text x="134.5" y="132.8">E40</text>
<text x="143.6" y="132.8">F40</text>
<text x="270.6" y="135.2">C</text>
<text x="6.9" y="188.3">D</text>
<text x="170.8" y="188">Title</text>
<text x="270.5" y="188.3">D</text>
<text x="170.8" y="196.5">Size</text>
<text x="184.9" y="196.5">Number</text>
<text x="241.6" y="196.5">Revision</text>
<text x="172.2" y="200.8">A</text>
<text x="170.8" y="205">Date:</text>
<text x="170.8" y="207.9">File:</text>
<text x="183.6" y="205">4/07/2020</text>
<text x="183.6" y="207.9">C:\Users\..\FMC_connector_EF.SchDoc</text>
<text x="227.5" y="205">Sheet</text>
<text x="227.5" y="207.9">Drawn By: James Thomas</text>
<text x="235.1" y="205">of</text>
<text x="37.6" y="212.1">1</text>
<text x="104.8" y="212.1">2</text>
<text x="172.1" y="212.1">3</text>
<text x="239.4" y="212.1">4</text>
</g>
<g font-size="2.5" fill="#000080">
<text x="133.8" y="16.5">J1C</text>
<text x="133.7" y="137.2">ASP-134488-01</text>
<text x="175" y="190.9">FMC Connector EF</text>
<text x="189.2" y="199.3">7</text>
<text x="243" y="199.3">0.0.1</text>
</g>
<g font-size="2.5" fill="#800000">
<text x="74.3" y="26.5">LCD_connections</text>
<text x="44.5" y="54.8">GPIO</text>
<text x="175" y="76.1">Reset</text>
<text x="186.2" y="73.2">Acc_Interrupt</text>
<text x="58.5" y="122.9">LCD_switch</text>
<text x="176.8" y="124.2">HR_Interrupt</text>
<text x="117.5" y="162.5">DGND</text>
</g>
<g font-size="2.5" fill="#003a70">
<text x="106.7" y="25.1">RST</text>
<text x="108.3" y="27.9">RS</text>
<text x="170.8" y="30.8">SW_10</text>
<text x="170.8" y="33.6">SW_9</text>
<text x="67.4" y="39.2">GPIO_2</text>
<text x="67.6" y="36.4">GPIO_1</text>
<text x="170.8" y="39.2">SW_8</text>
<text x="67.4" y="47.8">GPIO_4</text>
<text x="67.5" y="44.9">GPIO_3</text>
<text x="170.8" y="42.1">SW_7</text>
<text x="170.8" y="47.8">SW_6</text>
<text x="67.5" y="53.4">GPIO_5</text>
<text x="170.8" y="50.6">SW_5</text>
<text x="67.4" y="56.2">GPIO_6</text>
<text x="170.8" y="56.2">SW_4</text>
<text x="170.8" y="59.1">SW_3</text>
<text x="67.4" y="61.9">GPIO_7</text>
<text x="67.4" y="64.8">GPIO_8</text>
<text x="170.8" y="64.8">SW_2</text>
<text x="67.4" y="70.4">GPIO_9</text>
<text x="170.8" y="67.6">SW_1</text>
<text x="66.1" y="73.2">GPIO_10</text>
<text x="70" y="81.8">LEDs</text>
<text x="103.8" y="81.8">LED_2</text>
<text x="104" y="78.9">LED_1</text>
<text x="66.7" y="87.4">Switches</text>
<text x="104" y="87.4">LED_3</text>
<text x="103.8" y="90.2">LED_4</text>
<text x="103.9" y="95.9">LED_5</text>
<text x="103.8" y="98.8">LED_6</text>
<text x="103.9" y="104.4">LED_7</text>
<text x="103.9" y="107.2">LED_8</text>
<text x="103.9" y="112.9">LED_9</text>
<text x="102.5" y="115.8">LED_10</text>
<text x="84.4" y="124.2">LCD_SW_2</text>
<text x="84.6" y="121.4">LCD_SW_1</text>
</g>
<g font-size="1.5" fill="#000080">
<text x="233.7" y="204.9">7</text>
<text x="238.2" y="204.9">15</text>
</g>
</svg>
